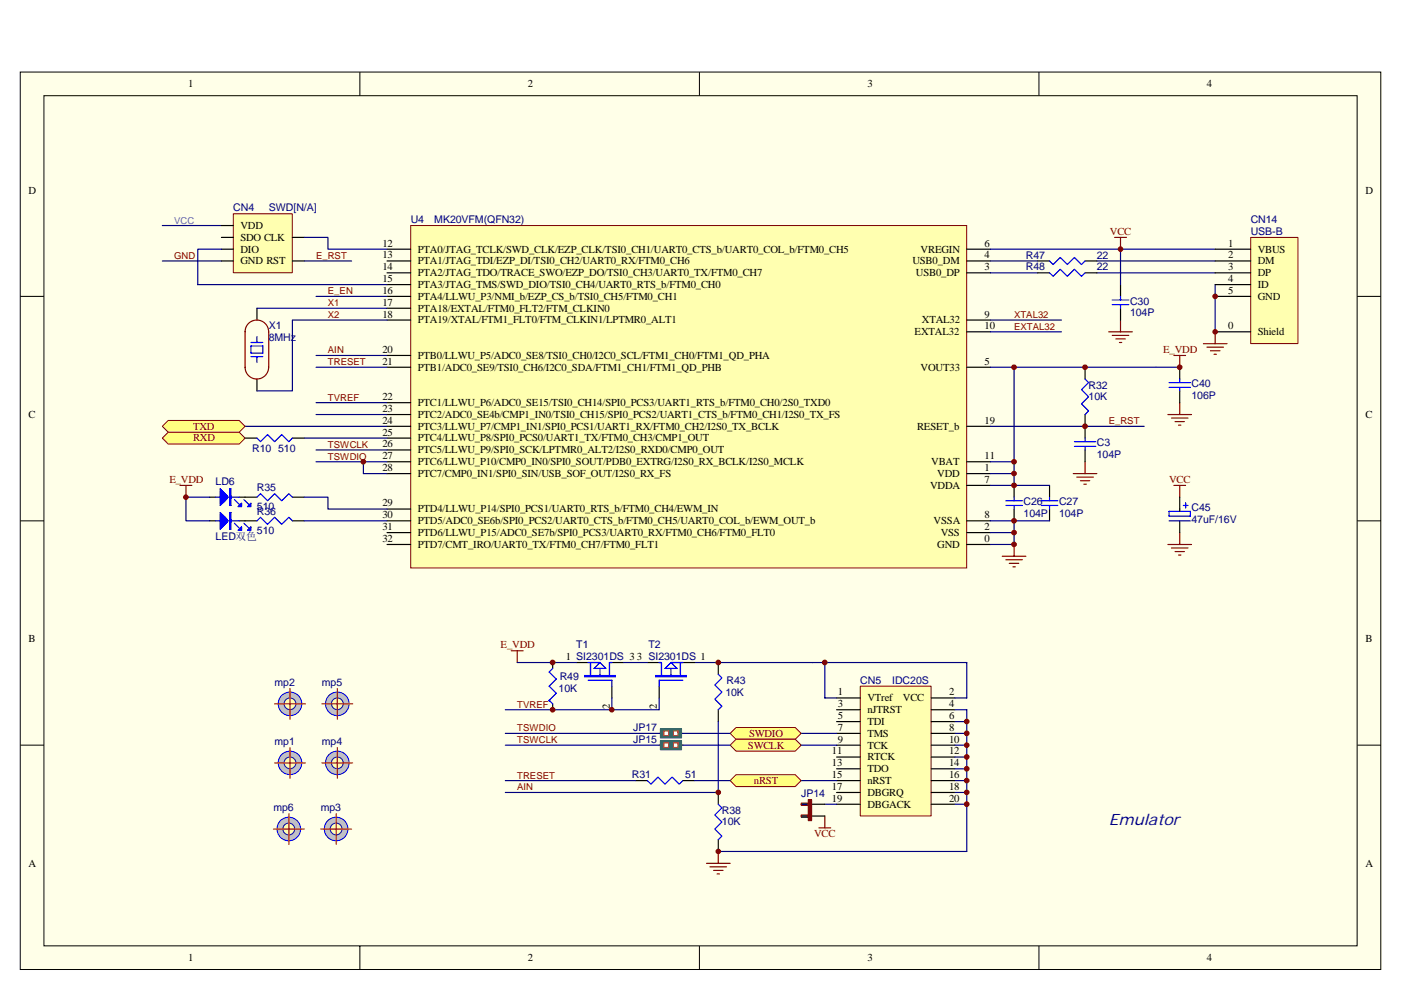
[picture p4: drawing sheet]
<svg xmlns="http://www.w3.org/2000/svg" width="297mm" height="210mm" viewBox="0 0 297 210" stroke-linecap="round" stroke-linejoin="round" font-family="sans-serif">
<path d="M4.3 15.3h288.5v190.3h-288.5z" fill="#ffffe8"/>
<g fill="none" stroke="#000" stroke-width=".21">
<path d="M4.3 15.3h288.5v190.3h-288.5zM76.3 15.3v5M148.3 15.3v5M220.3 15.3v5M9.3 20.3h278.4v180.3h-278.4zM4.3 62.9h5M287.8 62.9h5M4.3 110.5h5M287.8 110.5h5M4.3 158.1h5M287.8 158.1h5M76.3 200.6v5.1"/>
<path d="M148.3 200.6v5.1M220.3 200.6v5.1"/>
</g>
<path d="M87.1 47.9h117.9v72.6h-117.9z" fill="#ffffb0"/>
<path d="M87.1 47.8h117.9v72.7h-117.9z" fill="none" stroke="#800000" stroke-width=".21"/>
<g fill="none" stroke="#000" stroke-width=".25">
<path d="M82.1 52.9h5M82.1 55.4h5M82.1 57.9h5M205 52.9h5M205 55.4h5M205 57.9h5M220 55.4h2.5M220 57.9h2.5M230.1 55.4h2.5M230.1 57.9h2.5M82.1 60.4h5M82.1 62.9h5"/>
<path d="M82.1 65.4h5M82.1 67.9h5M82.1 75.4h5M82.1 77.9h5M205 67.9h5M205 77.9h5M205 70.4h5M52 92.9h2.5M62 92.9h2.5M82.1 85.4h5M82.1 87.9h5M82.1 90.4h5"/>
<path d="M82.1 92.9h5M82.1 95.4h5M82.1 97.9h5M205 90.4h5M205 97.9h5M82.1 100.5h5M82.1 108h5M82.1 110.5h5M82.1 113h5M82.1 115.5h5M205 100.5h5M205 110.5h5"/>
<path d="M205 113h5M205 115.5h5M205 103h5"/>
</g>
<path d="M210 55.4h10M210 57.9h10M210 52.9h47.6M232.6 55.4h25M232.6 57.9h25M41.9 60.4h40.2M210 67.9h15M210 70.4h15M257.6 60.4v10M210 90.4h32.6M210 103h5" fill="none" stroke="#000080" stroke-width=".25"/>
<path d="M235.1 70.4h5M235.8 71.1h3.5M236.6 71.9h2M237.3 72.6h.5M237.6 67.9v2.5" fill="none" stroke="#800000" stroke-width=".25"/>
<path d="M222.5 55.4l.8 .7 1.5-1.5 1.5 1.5 1.5-1.5 1.5 1.5 .8-.7M222.5 57.9l.8 .7 1.5-1.5 1.5 1.5 1.5-1.5 1.5 1.5 .8-.7M54.5 92.9l.7 .8 1.5-1.5 1.5 1.5 1.5-1.5 1.6 1.5 .7-.8" fill="none" stroke="#00f" stroke-width=".25"/>
<path d="M265.2 50.4h10v22.5h-10z" fill="#ffffb0"/>
<path d="M265.2 50.4h10v22.5h-10z" fill="none" stroke="#800000" stroke-width=".21"/>
<g fill="none" stroke="#000" stroke-width=".25">
<path d="M257.6 52.9h7.6M257.6 55.4h7.6M257.6 57.9h7.6M54.5 65.4v2.5M230.1 77.9v2.5M257.6 60.4h7.6M257.6 62.9h7.6M257.6 70.4h7.6M54.5 80.4v2.5M230.1 87.9v5M230.1 95.4v2.5M44.4 105.5h1.3"/>
<path d="M44.4 110.5h1.3M50.7 105.5h3.8M50.7 110.5h3.8M62 105.5h2.5M62 110.5h2.5"/>
</g>
<g fill="none" stroke="#00f" stroke-width=".25">
<path d="M53.2 72.6h2.5M53.2 73.4h2.5v1.5h-2.5zM53.2 75.6h2.5M54.5 71.4v1.2M54.5 75.6v1.3M227.8 93.7h4.5M227.8 94.7h4.5M230.1 80.4l.7 .8-1.5 1.5 1.5 1.5-1.5 1.5 1.5 1.5-.7 .7M230.1 92.9v.8M230.1 94.7v.7M45.7 105.5h5M45.7 110.5h5"/>
<path d="M46.7 105.2h1.5M46.7 105.7h1.5M46.7 105h1.2v1h-1.2M46.7 110h1.2v1h-1.2M46.7 104.7h1v1.5h-1M46.7 109.7h1v1.5h-1M46.7 104.5h.8v2h-.8M46.7 109.5h.8v2h-.8M46.7 104.2h.5v2.5h-.5M46.7 109.2h.5v2.5h-.5M46.7 110.2h1.5M46.7 110.7h1.5"/>
<path d="M46.9 103.9v3.1M46.9 109v3M48.2 105.2l-1.5-1.5v3.5l1.5-1.5M48.2 105.2v.5M48.2 110.2v.5M48.2 110.2l-1.5-1.5v3.5l1.5-1.5M48.7 103.7h.3v3.5h-.3zM48.7 105.2h.3M48.7 105.7h.3M48.7 108.7h.3v3.5h-.3zM48.7 110.2h.3M48.7 110.7h.3"/>
<path d="M49.7 106l1 1M49.7 111l1 1M51.7 106l1 1M51.7 111l1 1M54.5 105.5l.7-.8 1.5 1.5 1.5-1.5 1.5 1.5 1.6-1.5 .7 .8M54.5 110.5l.7-.8 1.5 1.5 1.5-1.5 1.5 1.5 1.6-1.5 .7 .8"/>
</g>
<path d="M52.5 68.8a2.52 2.52 0 0 1 2.8-.8 2.52 2.52 0 0 1 1.7 2.4v7.5a2.5 2.5 0 0 1-2.5 2.5 2.5 2.5 0 0 1-2.5-2.5v-7.5v-.6zM248.9 75.4h2.5M250.1 75.4v2.5M230.1 97.9v2.6M38.2 103h2.5M39.4 103v2.5M227.5 100.5h5.1M228.3 101.2h3.5M229.1 102h2M229.8 102.7h.5" fill="none" stroke="#800000" stroke-width=".25"/>
<path d="M34.4 55.4h12.5M34.4 47.8h12.5M64.5 110.5h17.6" fill="none" stroke="#000080" stroke-width=".25"/>
<g fill="#00f" stroke="#00f" stroke-width=".25">
<path d="M51.2 106.7v.8h-.7z"/>
<path d="M53.2 106.7v.8h-.7z"/>
<path d="M51.2 111.7v.8h-.7z"/>
<path d="M53.2 111.7v.8h-.7z"/>
</g>
<path d="M182.4 145.6h15v27.5h-15z" fill="#ffffb0"/>
<path d="M182.4 145.5h15v27.6h-15z" fill="none" stroke="#800000" stroke-width=".21"/>
<g fill="none" stroke="#000" stroke-width=".25">
<path d="M139.8 158.1h1.2M143.5 158.1h1.3M177.4 148h5M177.4 150.5h5M177.4 153.1h5M177.4 155.6h5M177.4 158.1h5M197.4 148h5.1M197.4 150.5h5.1M197.4 153.1h5.1M197.4 155.6h5.1M197.4 158.1h5.1"/>
<path d="M134.7 165.6h2.5M144.8 165.6h2.5M177.4 160.6h5M177.4 163.1h5M177.4 165.6h5M177.4 168.1h5M177.4 170.6h5M197.4 160.6h5.1M197.4 163.1h5.1M197.4 165.6h5.1M197.4 168.1h5.1M197.4 170.6h5.1"/>
</g>
<g fill="none" stroke="#000080" stroke-width=".25">
<path d="M169.9 155.6h7.5M169.9 158.1h7.5M172.4 140.5h32.6v7.5h-2.5M174.9 140.5v7.5h2.5M202.5 150.5h2.5v30.1M202.5 153.1h2.5M202.5 155.6h2.5M202.5 158.1h2.5M169.9 165.6h7.5M202.5 160.6h2.5M202.5 163.1h2.5M202.5 165.6h2.5"/>
<path d="M202.5 168.1h2.5M202.5 170.6h2.5"/>
</g>
<path d="M137.2 165.6l.8 .7 1.5-1.5 1.5 1.5 1.5-1.5 1.5 1.5 .8-.7" fill="none" stroke="#00f" stroke-width=".25"/>
<path d="M140 157.1h4.5v1.9h-4.5z" fill="#008080"/>
<path d="M140 157.1h4.5v1.9h-4.5z" fill="none" stroke="#008080" stroke-width=".21"/>
<g fill="#fff" stroke="#de4f16" stroke-width=".25">
<path d="M140.8 157.6v.9h.9v-.9z" fill-rule="evenodd"/>
<path d="M142.8 157.6v.9h.9v-.9z" fill-rule="evenodd"/>
</g>
<path d="M139.8 155.6h1.2M143.5 155.6h1.3" fill="none" stroke="#000" stroke-width=".25"/>
<path d="M140 154.6h4.5v1.9h-4.5z" fill="#008080"/>
<path d="M140 154.6h4.5v1.9h-4.5z" fill="none" stroke="#008080" stroke-width=".21"/>
<g fill="#fff" stroke="#de4f16" stroke-width=".25">
<path d="M140.8 155v1h.9v-1z" fill-rule="evenodd"/>
<path d="M142.8 155v1h.9v-1z" fill-rule="evenodd"/>
</g>
<path d="M107.1 158.1h32.7M107.1 155.6h32.7M107.1 165.6h27.6" fill="none" stroke="#000080" stroke-width=".25"/>
<path d="M149.8 183.1h5M150.5 183.9h3.5M151.3 184.6h2M152 185.4h.5M152.3 180.6v2.5" fill="none" stroke="#800000" stroke-width=".25"/>
<g fill="#ffff80" stroke="#800000" stroke-width=".21">
<path d="M154.8 155.6l1.3-1.3h12.5l1.3 1.3-1.3 1.2h-12.5z" fill-rule="evenodd"/>
<path d="M154.8 158.1l1.3-1.3h12.5l1.3 1.3-1.3 1.2h-12.5z" fill-rule="evenodd"/>
<path d="M154.8 165.6l1.3-1.3h12.5l1.3 1.3-1.3 1.2h-12.5z" fill-rule="evenodd"/>
</g>
<path d="M236.3 50.4h2.5M237.6 50.4v2.5M247.6 87.9h5M248.4 88.7h3.5M249.1 89.4h2M249.9 90.2h.5M250.1 85.4v2.5" fill="none" stroke="#800000" stroke-width=".25"/>
<path d="M250.1 77.9v2.5M250.1 82.9v2.5M152.3 140.5v2.5M152.3 150.5v2.6M152.3 168.1v2.5M152.3 178.1v2.5" fill="none" stroke="#000" stroke-width=".25"/>
<path d="M247.9 81.2h4.5M247.9 82.2h4.5M250.1 80.4v.8M250.1 82.2v.7M152.3 143l.8 .8-1.5 1.5 1.5 1.5-1.5 1.5 1.5 1.5-.8 .7M152.3 170.6l.8 .7-1.5 1.5 1.5 1.5-1.5 1.6 1.5 1.5-.8 .7" fill="none" stroke="#00f" stroke-width=".25"/>
<path d="M144.8 158.1h10M144.8 155.6h10M152.3 153.1v15h-45.2M152.3 140.5h20.1M147.3 165.6h7.5M152.3 180.6h52.7" fill="none" stroke="#000080" stroke-width=".25"/>
<circle cx="61.5" cy="149.3" r="2.5" fill="#c0c0c0" stroke="#00f" stroke-width=".21"/>
<circle cx="61.5" cy="149.3" r="1.24" fill="#ffffb0" stroke="#0000bf" stroke-width=".21"/>
<path d="M58.2 149.3h6.5M61.5 146v6.5" fill="none" stroke="#f00" stroke-width=".25"/>
<circle cx="61.5" cy="161.8" r="2.5" fill="#c0c0c0" stroke="#00f" stroke-width=".21"/>
<circle cx="61.5" cy="161.8" r="1.24" fill="#ffffb0" stroke="#0000bf" stroke-width=".21"/>
<path d="M61.5 158.6v6.5M58.2 161.8h6.5" fill="none" stroke="#f00" stroke-width=".25"/>
<circle cx="71.5" cy="149.3" r="2.5" fill="#c0c0c0" stroke="#00f" stroke-width=".21"/>
<circle cx="71.5" cy="149.3" r="1.24" fill="#ffffb0" stroke="#0000bf" stroke-width=".21"/>
<path d="M68.3 149.3h6.5M71.5 146v6.5" fill="none" stroke="#f00" stroke-width=".25"/>
<circle cx="71.5" cy="161.8" r="2.5" fill="#c0c0c0" stroke="#00f" stroke-width=".21"/>
<circle cx="71.5" cy="161.8" r="1.24" fill="#ffffb0" stroke="#0000bf" stroke-width=".21"/>
<path d="M71.5 158.6v6.5M68.3 161.8h6.5" fill="none" stroke="#f00" stroke-width=".25"/>
<path d="M67 77.9h15.1M67 75.4h15.1M67 62.9h15.1M52 90.4h30.1M67 85.4h15.1M67 87.9h15.1M147.3 140.5h5M174.9 170.6h2.5" fill="none" stroke="#000080" stroke-width=".25"/>
<path d="M237.6 60.4v2.5M237.6 65.4v2.5M117.2 140.5v1.3M117.2 149.3v1.2" fill="none" stroke="#000" stroke-width=".25"/>
<path d="M235.8 63.6h3.5M235.8 64.6h3.5M237.6 62.9v.7M237.6 64.6v.8M117.2 141.8l-.8 .7 1.5 1.5-1.5 1.5 1.5 1.5-1.5 1.5 .8 .8" fill="none" stroke="#00f" stroke-width=".25"/>
<circle cx="61.2" cy="175.8" r="2.5" fill="#c0c0c0" stroke="#00f" stroke-width=".21"/>
<circle cx="61.2" cy="175.8" r="1.25" fill="#ffffb0" stroke="#0000bf" stroke-width=".21"/>
<path d="M58 175.9h6.5M61.3 172.6v6.5" fill="none" stroke="#f00" stroke-width=".25"/>
<circle cx="71.3" cy="175.8" r="2.5" fill="#c0c0c0" stroke="#00f" stroke-width=".21"/>
<circle cx="71.3" cy="175.8" r="1.25" fill="#ffffb0" stroke="#0000bf" stroke-width=".21"/>
<path d="M68 175.9h6.5M71.3 172.6v6.5" fill="none" stroke="#f00" stroke-width=".25"/>
<path d="M64.5 92.9h17.6M67 95.4h15.1M67 97.9h15.1M77 97.9v2.6h5.1M210 97.9h5v5.1M210 110.5h5v5h-5M210 100.5h5M210 113h5M107.1 150.5h32.7" fill="none" stroke="#000080" stroke-width=".25"/>
<path d="M122.2 140.5h2.5M129.7 140.5h2.5M129.7 145.5v2.5M137.2 140.5h2.6M139.8 145.5v2.5M144.8 140.5h2.5" fill="none" stroke="#000" stroke-width=".25"/>
<g fill="none" stroke="#00f" stroke-width=".25">
<path d="M123.9 143.3h6.6v.2h-6.6zM124.7 140.5h2.5M124.7 144.3h5v1.2M125.2 140.5v2.8M126 141.8l1.2-1.3 1.3 1.3zM127.2 141.8v1.5M129.7 140.5h-.5v2.8M139 143.3h6.5v.2h-6.5zM139.8 140.5h.4v2.8M141 141.8l1.3-1.3 1.2 1.3zM142.3 140.5h2.5M142.3 141.8v1.5"/>
<path d="M144.3 140.5v2.8M144.8 144.3h-5v1.2"/>
</g>
<path d="M108.4 138h2.5M109.7 138v2.5" fill="none" stroke="#800000" stroke-width=".25"/>
<g fill="#ffff80" stroke="#800000" stroke-width=".21">
<path d="M35.7 91.7h15l1.3 1.2-1.3 1.3h-15l-1.3-1.3z" fill-rule="evenodd"/>
<path d="M35.7 89.2h15l1.3 1.2-1.3 1.3h-15l-1.3-1.3z" fill-rule="evenodd"/>
</g>
<path d="M109.7 140.5h12.5M129.7 148v2.5M139.8 148v2.5" fill="none" stroke="#000080" stroke-width=".25"/>
<path d="M49.5 45.4h12.5v12.4h-12.5z" fill="#ffffb0"/>
<path d="M49.5 45.3h12.5v12.5h-12.5z" fill="none" stroke="#800000" stroke-width=".21"/>
<g fill="none" stroke="#000" stroke-width=".25">
<path d="M46.9 47.8h2.6M46.9 50.4h2.6M46.9 52.9h2.6M46.9 55.4h2.6M62 50.4h2.5M62 55.4h2.5M215 103v2.5M215 108v2.5M222.5 103v2.5M222.5 108v2.5M250.1 105.5v3M250.1 110.5v2.5"/>
<path d="M169.9 170.6h5M169.9 173.1h5"/>
</g>
<g fill="none" stroke="#000080" stroke-width=".25">
<path d="M46.9 52.9h-5v7.5M64.5 50.4h5v2.5h12.6M64.5 55.4h10M237.6 52.9v7.5M54.5 65.4h27.6M82.1 67.9h-20.1v15h-7.5M210 77.9h40.1M215 77.9v20M44.4 105.5h-5v5h5M64.5 105.5h5v2.5h12.6M215 103h7.5M215 110.5h7.5"/>
<path d="M132.2 140.5h5"/>
</g>
<path d="M213.3 106.2h3.5M213.3 107.2h3.5M215 105.5v.7M215 107.2v.8M220.8 106.2h3.5M220.8 107.2h3.5M222.5 105.5v.7M222.5 107.2v.8M247.9 108.5h4.5v1h-4.5zM247.9 110.5h4.5M250.9 107.2h1M251.4 106.7v1" fill="none" stroke="#00f" stroke-width=".25"/>
<g fill="none" stroke="#800000" stroke-width=".25">
<path d="M255.1 72.9h5.1M255.9 73.6h3.5M256.6 74.4h2.1M257.4 75.1h.5M257.6 70.4v2.5M212.5 118h5M213.3 118.7h3.5M214 119.5h2M215 115.5v2.5M247.6 115.5h5M248.4 116.2h3.5M248.9 103h2.5"/>
<path d="M249.1 117h2M249.9 117.7h.5M250.1 103v2.5M250.1 113v2.5M214.8 120.2h.5M173.6 175.6h2.5M174.9 173.1v2.5"/>
</g>
<g fill="#800000" stroke="#800000" stroke-width=".21">
<circle cx="215" cy="100.4" r=".49"/>
<circle cx="205" cy="153" r=".49"/>
<circle cx="205" cy="155.5" r=".5"/>
<circle cx="205" cy="158" r=".49"/>
<circle cx="205" cy="160.5" r=".49"/>
<circle cx="205" cy="163.1" r=".5"/>
<circle cx="205" cy="165.6" r=".49"/>
<circle cx="205" cy="168.1" r=".49"/>
<circle cx="205" cy="170.6" r=".5"/>
<circle cx="174.9" cy="140.5" r=".5"/>
<circle cx="152.3" cy="140.5" r=".49"/>
<circle cx="117.2" cy="140.5" r=".5"/>
<circle cx="117.2" cy="150.5" r=".49"/>
<circle cx="77" cy="97.9" r=".49"/>
<circle cx="215" cy="97.9" r=".49"/>
<circle cx="215" cy="115.5" r=".49"/>
<circle cx="215" cy="113" r=".49"/>
<circle cx="129.7" cy="150.5" r=".49"/>
<circle cx="39.4" cy="105.4" r=".49"/>
<circle cx="237.6" cy="52.8" r=".49"/>
<circle cx="230" cy="90.4" r=".5"/>
<circle cx="250.1" cy="77.9" r=".49"/>
<circle cx="230" cy="77.9" r=".49"/>
<circle cx="215" cy="77.9" r=".49"/>
<circle cx="257.6" cy="62.9" r=".49"/>
<circle cx="257.6" cy="70.4" r=".49"/>
<circle cx="215" cy="110.5" r=".5"/>
<circle cx="215" cy="102.9" r=".5"/>
</g>
<path d="M171.4 169.6h.7v4.5h-.7z" fill="#800000"/>
<path d="M171.4 169.6h.7v4.5h-.7z" fill="none" stroke="#800000" stroke-width=".21"/>
<path d="M169.9 170.3h1.4v.5h-1.4z" fill="#000080"/>
<path d="M169.9 170.3h1.4v.5h-1.4z" fill="none" stroke="#800000" stroke-width=".21"/>
<path d="M169.9 172.9h1.4v.4h-1.4z" fill="#000080"/>
<path d="M169.9 172.8h1.4v.5h-1.4z" fill="none" stroke="#800000" stroke-width=".21"/>
<g fill="#800000" stroke="#800000" stroke-width=".21">
<circle cx="152.3" cy="168.1" r=".49"/>
<circle cx="152.3" cy="180.6" r=".49"/>
</g>
<text font-size="3.3" fill="#000080" x="235.1" y="174.9">Emulator</text>
<g font-size="2.3">
<text x="39.9" y="18.5">1</text>
<text x="111.9" y="18.5">2</text>
<text x="183.9" y="18.5">3</text>
<text x="255.9" y="18.5">4</text>
<text x="6.1" y="41">D</text>
<text x="289.5" y="41">D</text>
<text x="51" y="48.6">VDD</text>
<text x="51" y="51.1">SDO CLK</text>
<text x="51" y="53.6">DIO</text>
<text x="81.1" y="52.3">12</text>
<text x="88.6" y="53.6">PTA0/JTAG_TCLK/SWD_CLK/EZP_CLK/TSI0_CH1/UART0_CTS_b/UART0_COL_b/FTM0_CH5</text>
<text x="195.2" y="53.6">VREGIN</text>
<text x="208.7" y="52.3">6</text>
<text x="260.4" y="52.3">1</text>
<text x="266.7" y="53.6">VBUS</text>
<text x="51" y="56.1">GND RST</text>
<text x="81.1" y="54.8">13</text>
<text x="81.1" y="57.3">14</text>
<text x="81.1" y="59.8">15</text>
<text x="88.6" y="56.1">PTA1/JTAG_TDI/EZP_DI/TSI0_CH2/UART0_RX/FTM0_CH6</text>
<text x="88.6" y="58.6">PTA2/JTAG_TDO/TRACE_SWO/EZP_DO/TSI0_CH3/UART0_TX/FTM0_CH7</text>
<text x="193.4" y="56.1">USB0_DM</text>
<text x="194.2" y="58.6">USB0_DP</text>
<text x="208.7" y="54.8">4</text>
<text x="208.7" y="57.3">3</text>
<text x="260.4" y="54.8">2</text>
<text x="260.4" y="57.3">3</text>
<text x="260.4" y="59.8">4</text>
<text x="266.7" y="56.1">DM</text>
<text x="266.7" y="58.6">DP</text>
<text x="81.1" y="62.3">16</text>
<text x="81.1" y="64.8">17</text>
<text x="88.6" y="61.1">PTA3/JTAG_TMS/SWD_DIO/TSI0_CH4/UART0_RTS_b/FTM0_CH0</text>
<text x="88.6" y="63.6">PTA4/LLWU_P3/NMI_b/EZP_CS_b/TSI0_CH5/FTM0_CH1</text>
<text x="260.4" y="62.3">5</text>
<text x="266.7" y="61.1">ID</text>
<text x="266.7" y="63.6">GND</text>
<text x="81.1" y="67.4">18</text>
<text x="88.6" y="66.1">PTA18/EXTAL/FTM0_FLT2/FTM_CLKIN0</text>
<text x="88.6" y="68.6">PTA19/XTAL/FTM1_FLT0/FTM_CLKIN1/LPTMR0_ALT1</text>
<text x="193.9" y="71.1">EXTAL32</text>
<text x="195.4" y="68.6">XTAL32</text>
<text x="208.7" y="67.4">9</text>
<text x="208.7" y="69.9">10</text>
<text x="260.4" y="69.9">0</text>
<text x="266.7" y="71.1">Shield</text>
<text x="81.1" y="74.9">20</text>
<text x="81.1" y="77.4">21</text>
<text x="88.6" y="76.1">PTB0/LLWU_P5/ADC0_SE8/TSI0_CH0/I2C0_SCL/FTM1_CH0/FTM1_QD_PHA</text>
<text x="208.7" y="77.4">5</text>
<text x="88.6" y="78.6">PTB1/ADC0_SE9/TSI0_CH6/I2C0_SDA/FTM1_CH1/FTM1_QD_PHB</text>
<text x="195.2" y="78.6">VOUT33</text>
<text x="6.1" y="88.6">C</text>
<text x="81.1" y="84.9">22</text>
<text x="81.1" y="87.4">23</text>
<text x="81.1" y="89.9">24</text>
<text x="88.6" y="86.1">PTC1/LLWU_P6/ADC0_SE15/TSI0_CH14/SPI0_PCS3/UART1_RTS_b/FTM0_CH0/2S0_TXD0</text>
<text x="88.6" y="88.6">PTC2/ADC0_SE4b/CMP1_IN0/TSI0_CH15/SPI0_PCS2/UART1_CTS_b/FTM0_CH1/I2S0_TX_FS</text>
<text x="208.7" y="89.9">19</text>
<text x="289.5" y="88.6">C</text>
<text x="81.1" y="92.4">25</text>
<text x="81.1" y="94.9">26</text>
<text x="88.6" y="91.1">PTC3/LLWU_P7/CMP1_IN1/SPI0_PCS1/UART1_RX/FTM0_CH2/I2S0_TX_BCLK</text>
<text x="88.6" y="93.6">PTC4/LLWU_P8/SPI0_PCS0/UART1_TX/FTM0_CH3/CMP1_OUT</text>
<text x="194.4" y="91.1">RESET_b</text>
<text x="81.1" y="97.4">27</text>
<text x="81.1" y="99.9">28</text>
<text x="88.6" y="96.2">PTC5/LLWU_P9/SPI0_SCK/LPTMR0_ALT2/I2S0_RXD0/CMP0_OUT</text>
<text x="88.6" y="98.7">PTC6/LLWU_P10/CMP0_IN0/SPI0_SOUT/PDB0_EXTRG/I2S0_RX_BCLK/I2S0_MCLK</text>
<text x="88.6" y="101.2">PTC7/CMP0_IN1/SPI0_SIN/USB_SOF_OUT/I2S0_RX_FS</text>
<text x="197.4" y="98.7">VBAT</text>
<text x="198.7" y="101.2">VDD</text>
<text x="208.7" y="97.4">11</text>
<text x="208.7" y="99.9">1</text>
<text x="81.1" y="107.4">29</text>
<text x="197.2" y="103.7">VDDA</text>
<text x="208.7" y="102.4">7</text>
<text x="81.1" y="109.9">30</text>
<text x="81.1" y="112.4">31</text>
<text x="88.6" y="108.7">PTD4/LLWU_P14/SPI0_PCS1/UART0_RTS_b/FTM0_CH4/EWM_IN</text>
<text x="88.6" y="111.2">PTD5/ADC0_SE6b/SPI0_PCS2/UART0_CTS_b/FTM0_CH5/UART0_COL_b/EWM_OUT_b</text>
<text x="88.6" y="113.7">PTD6/LLWU_P15/ADC0_SE7b/SPI0_PCS3/UART0_RX/FTM0_CH6/FTM0_FLT0</text>
<text x="197.9" y="111.2">VSSA</text>
<text x="199.5" y="113.7">VSS</text>
<text x="208.7" y="112.4">2</text>
<text x="208.7" y="109.9">8</text>
<text x="81.1" y="114.9">32</text>
<text x="88.6" y="116.2">PTD7/CMT_IRO/UART0_TX/FTM0_CH7/FTM0_FLT1</text>
<text x="198.7" y="116.2">GND</text>
<text x="208.7" y="114.9">0</text>
<text x="6.1" y="136.2">B</text>
<text x="289.5" y="136.2">B</text>
<text x="119.9" y="140">1 SI2301DS 3</text>
<text x="135" y="140">3 SI2301DS 1</text>
<text x="177.6" y="147.5">1</text>
<text x="183.9" y="148.8">VTref</text>
<text x="191.4" y="148.8">VCC</text>
<text x="201.2" y="147.5">2</text>
<text x="129.3" y="150.3" transform="rotate(-90 129.3 150.3)">2</text>
<text x="139.3" y="150.3" transform="rotate(-90 139.3 150.3)">2</text>
<text x="177.6" y="150">3</text>
<text x="177.6" y="152.5">5</text>
<text x="177.6" y="155">7</text>
<text x="183.9" y="151.3">nJTRST</text>
<text x="183.9" y="153.8">TDI</text>
<text x="201.2" y="150">4</text>
<text x="201.2" y="152.5">6</text>
<text x="201.2" y="155">8</text>
<text x="176.4" y="160">11</text>
<text x="177.6" y="157.5">9</text>
<text x="183.9" y="156.3">TMS</text>
<text x="183.9" y="158.8">TCK</text>
<text x="183.9" y="161.3">RTCK</text>
<text x="201.2" y="157.5">10</text>
<text x="201.2" y="160">12</text>
<text x="176.4" y="162.5">13</text>
<text x="176.4" y="165">15</text>
<text x="176.4" y="167.5">17</text>
<text x="183.9" y="163.8">TDO</text>
<text x="183.9" y="166.3">nRST</text>
<text x="201.2" y="162.5">14</text>
<text x="201.2" y="165">16</text>
<text x="201.2" y="167.5">18</text>
<text x="176.4" y="170.1">19</text>
<text x="183.9" y="168.8">DBGRQ</text>
<text x="183.9" y="171.3">DBGACK</text>
<text x="201.2" y="170.1">20</text>
<text x="6.1" y="183.8">A</text>
<text x="289.5" y="183.8">A</text>
<text x="39.9" y="203.9">1</text>
<text x="111.9" y="203.9">2</text>
<text x="183.9" y="203.9">3</text>
<text x="255.9" y="203.9">4</text>
</g>
<g font-size="2.3" fill="#800000">
<text x="235.3" y="49.8">VCC</text>
<text x="246.6" y="74.9">E_VDD</text>
<text x="40.9" y="93.6">RXD</text>
<text x="40.9" y="91.1">TXD</text>
<text x="35.9" y="102.4">E_VDD</text>
<text x="247.9" y="102.4">VCC</text>
<text x="106.1" y="137.5">E_VDD</text>
<text x="158.6" y="158.8">SWCLK</text>
<text x="158.8" y="156.3">SWDIO</text>
<text x="159.8" y="166.3">nRST</text>
<text x="172.6" y="177.6">VCC</text>
</g>
<g font-size="2.2" fill="#000080">
<text x="49.5" y="44.8">CN4</text>
<text x="57" y="44.8">SWD[N/A]</text>
<text x="87.1" y="47.3">U4</text>
<text x="92.1" y="47.3">MK20VFM(QFN32)</text>
<text x="265.2" y="47.3">CN14</text>
<text x="265.2" y="49.8">USB-B</text>
<text x="217.5" y="54.8">R47</text>
<text x="217.5" y="57.3">R48</text>
<text x="232.6" y="54.8">22</text>
<text x="232.6" y="57.3">22</text>
<text x="239.6" y="64.6">C30</text>
<text x="57" y="69.9">X1</text>
<text x="239.6" y="67.1">104P</text>
<text x="57" y="72.4">8MHz</text>
<text x="230.8" y="82.4">R32</text>
<text x="252.6" y="82.1">C40</text>
<text x="230.8" y="84.9">10K</text>
<text x="252.6" y="84.6">106P</text>
<text x="53.5" y="95.9">R10 510</text>
<text x="232.6" y="94.7">C3</text>
<text x="232.6" y="97.2">104P</text>
<text x="45.7" y="102.9">LD6</text>
<text x="54.5" y="104.2">R35</text>
<text x="217" y="107.2">C26</text>
<text x="224.5" y="107.2">C27</text>
<text x="54.5" y="108.2">510</text>
<text x="54.5" y="109.2">R36</text>
<text x="54.5" y="113.2">510</text>
<text x="217" y="109.7">104P</text>
<text x="224.5" y="109.7">104P</text>
<text x="252.6" y="108.5">C45</text>
<text x="252.6" y="111">47uF/16V</text>
<text x="45.7" y="114.5">LED双色</text>
<text x="122.2" y="137.5">T1</text>
<text x="137.5" y="137.5">T2</text>
<text x="58.2" y="145.5">mp2</text>
<text x="68.3" y="145.5">mp5</text>
<text x="118.4" y="146.8">10K</text>
<text x="118.7" y="144.3">R49</text>
<text x="153.8" y="147.5">10K</text>
<text x="154" y="145">R43</text>
<text x="182.4" y="145">CN5</text>
<text x="189.2" y="145">IDC20S</text>
<text x="134.2" y="155">JP17</text>
<text x="58.2" y="158.1">mp1</text>
<text x="68.3" y="158.1">mp4</text>
<text x="134.2" y="157.5">JP15</text>
<text x="134" y="165.1">R31</text>
<text x="145.3" y="165.1">51</text>
<text x="58" y="172.1">mp6</text>
<text x="68" y="172.1">mp3</text>
<text x="153.1" y="172.6">R38</text>
<text x="169.9" y="169.1">JP14</text>
<text x="153.1" y="175.1">10K</text>
</g>
<text font-size="2" fill="#8a20db" x="36.9" y="47.4">VCC</text>
<g font-size="2" fill="#800000">
<text x="36.9" y="54.9">GND</text>
<text x="67" y="54.9">E_RST</text>
<text x="69.5" y="62.4">E_EN</text>
<text x="69.5" y="64.9">X1</text>
<text x="69.5" y="67.5">X2</text>
<text x="215" y="67.5">XTAL32</text>
<text x="215" y="70">EXTAL32</text>
<text x="69.5" y="75">AIN</text>
<text x="69.5" y="77.5">TRESET</text>
<text x="69.5" y="85">TVREF</text>
<text x="69.5" y="95">TSWCLK</text>
<text x="235.1" y="90">E_RST</text>
<text x="69.5" y="97.5">TSWDIO</text>
<text x="109.7" y="155.1">TSWDIO</text>
<text x="109.7" y="150.1">TVREF</text>
<text x="109.7" y="157.6">TSWCLK</text>
<text x="109.7" y="165.1">TRESET</text>
<text x="109.7" y="167.6">AIN</text>
</g>
</svg>
